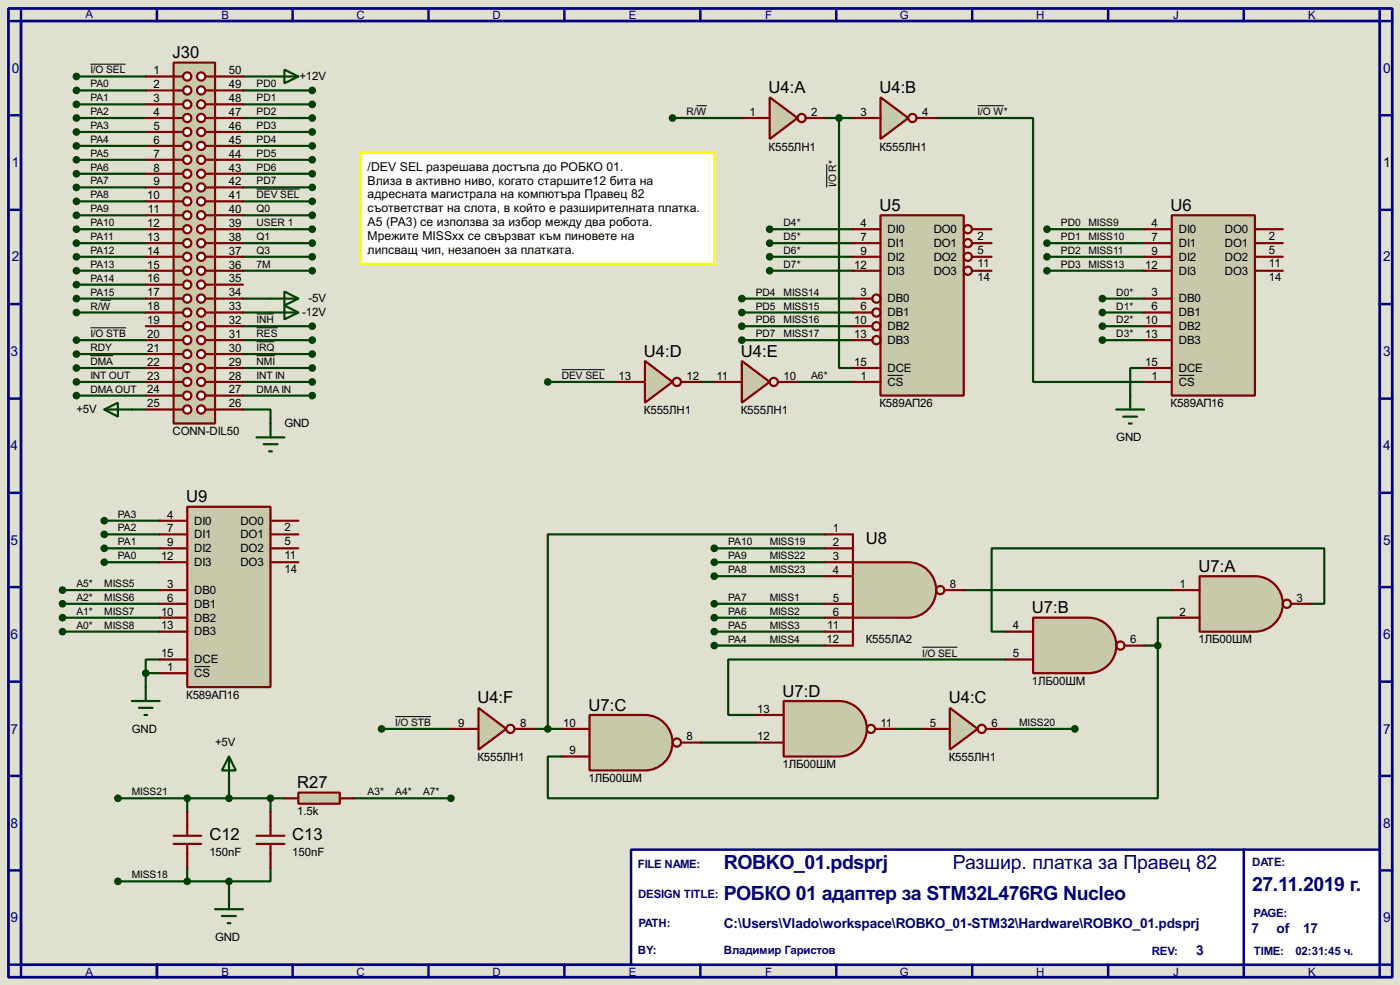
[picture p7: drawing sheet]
<svg xmlns="http://www.w3.org/2000/svg" width="256mm" height="180mm" viewBox="0 0 256 180" stroke-linecap="round" stroke-linejoin="round" font-family="sans-serif">
<path d="M0 0h256.5v180.3h-256.5z" fill="#e0e0d0"/>
<path d="M1.6 1.6h253.5v177.3h-253.5zM3.9 3.9h248.9v172.7h-248.9z" fill="none" stroke="#000080" stroke-width=".5"/>
<path d="M3.9 1.6v2.3h-2.3M28.8 1.6v2.3" fill="none" stroke="#000080" stroke-width=".45"/>
<path d="M115.6 155.5h137.2v21.1h-137.2z" fill="#fff" stroke="#000080" stroke-width=".45"/>
<g fill="none" stroke="#000080" stroke-width=".45">
<path d="M53.6 1.6v2.3M78.5 1.6v2.3M103.4 1.6v2.3M128.3 1.6v2.3M153.2 1.6v2.3M178.1 1.6v2.3M203 1.6v2.3M227.9 1.6v2.3M252.8 1.6v2.3h2.3M1.6 21.1h2.3M1.6 38.4h2.3M252.8 21.1h2.3"/>
<path d="M252.8 38.4h2.3M1.6 55.7h2.3M252.8 55.7h2.3M1.6 73h2.3M252.8 73h2.3M1.6 90.2h2.3M252.8 90.2h2.3M1.6 107.5h2.3M252.8 107.5h2.3M1.6 124.8h2.3M252.8 124.8h2.3M1.6 142h2.3"/>
<path d="M1.6 159.3h2.3M227.9 155.5v23.4M252.8 142h2.3M252.8 159.3h2.3M1.6 176.6h2.3v2.3M28.8 176.6v2.3M53.6 176.6v2.3M78.5 176.6v2.3M103.4 176.6v2.3M128.3 176.6v2.3M153.2 176.6v2.3M178.1 176.6v2.3"/>
<path d="M203 176.6v2.3M255.1 176.6h-2.3v2.3"/>
</g>
<g fill="none" stroke="#004000" stroke-width=".4">
<path d="M14 14h12.7M14 16.6h12.7M14 19.1h12.7M44.5 14h5.1M44.5 16.6h12.7M44.5 19.1h12.7M14 21.6h12.7M14 24.2h12.7M14 26.7h12.7M14 29.3h12.7M14 31.8h12.7M14 34.3h12.7"/>
<path d="M14 36.9h12.7M14 39.4h12.7M44.5 21.6h12.7M44.5 24.2h12.7M44.5 26.7h12.7M44.5 29.3h12.7M44.5 31.8h12.7M44.5 34.3h12.7M44.5 36.9h12.7M44.5 39.4h12.7M123.2 21.6h12.7M151.2 21.6h5.1"/>
<path d="M153.7 21.6v45.8h2.6M171.5 21.6h17.8v48.3h20.3M14 42h12.7M14 44.5h12.7M14 47h12.7M14 49.6h12.7M14 52.1h12.7M14 54.7h12.7M14 57.2h12.7M44.5 42h12.7M44.5 44.5h12.7M44.5 47h12.7"/>
<path d="M44.5 49.6h12.7M44.5 54.7h5.1M44.5 57.2h5.1M44.5 59.7h12.7M135.9 54.7h20.4M135.9 57.2h20.4M135.9 59.7h20.4M141 42h15.3M141 44.5h15.3M141 47h15.3M141 49.6h15.3M191.8 42h17.8"/>
<path d="M191.8 44.5h17.8M191.8 47h17.8M191.8 49.6h17.8M202 54.7h7.6M202 57.2h7.6M202 59.7h7.6M14 62.3h12.7M14 64.8h12.7M14 67.4h12.7M14 69.9h12.7M14 72.4h12.7M24.2 75h2.5"/>
<path d="M44.5 75h5.1v2.5M44.5 62.3h12.7M44.5 64.8h12.7M44.5 67.4h12.7M44.5 69.9h12.7M44.5 72.4h12.7M100.4 69.9h12.7M128.3 69.9h2.6M135.9 62.3h20.4M146.1 69.9h10.2M202 62.3h7.6M209.6 67.4h-2.5v5"/>
<path d="M19.1 95.3h10.2M19.1 97.8h10.2M151.2 97.8h-50.8v35.6M11.5 108h17.8M11.5 110.5h17.8M11.5 113.1h17.8M11.5 115.6h17.8M19.1 100.4h10.2M19.1 102.9h10.2M130.9 118.2h20.3M130.9 100.4h20.3M130.9 102.9h20.3"/>
<path d="M130.9 105.5h20.3M130.9 110.5h20.3M130.9 113.1h20.3M130.9 115.6h20.3M176.6 108h38.1M209.6 118.2h2.5M212.1 118.2v27.9h-111.7v-7.6h2.5M214.7 113.1h-2.6v5.1M240.1 110.5h2.5v-10.1h-60.9v15.2h2.5M26.7 123.2h2.6M26.7 123.2v2.6M29.3 120.7h-2.6v2.5"/>
<path d="M69.9 133.4h12.7M97.8 133.4h5.1M128.3 135.9h10.2M163.9 133.4h5.1M184.2 120.7h-50.8v10.2h5.1M184.2 133.4h12.7M21.6 146.1h30.5M34.3 146.1v2.5M34.3 158.8v2.5M42 143.6v2.5M49.6 158.8v2.5h-7.6M49.6 146.1v2.5"/>
<path d="M64.8 146.1h17.8M21.6 161.3h20.4M42 161.3v2.6"/>
</g>
<g fill="none" stroke="#000" stroke-width=".18">
<path d="M16.6 11.8h6.4M127.6 19.4h1.9M179.1 19.4h4.8M47 34.6h7.9M151.5 30.1v4.2M18.4 55h1.9M47 57.5h3.2M16.6 60h6.5M16.6 65.1h4.1M47 60h3.9M47 65.1h3.4M47 62.6h3.3"/>
<path d="M102.9 67.7h7.9M169 118.5h6.4M72.4 131.2h6.6"/>
</g>
<path d="M31.8 11.5h7.6v66h-7.6z" fill="#c8c8aa" stroke="#800000" stroke-width=".4"/>
<path d="M31.8 14h1.8" fill="none" stroke="#800000" stroke-width=".4"/>
<circle cx="34.3" cy="14" r=".75" fill="#feffff" stroke="#800000" stroke-width=".4"/>
<path d="M31.8 16.6h1.8" fill="none" stroke="#800000" stroke-width=".4"/>
<circle cx="34.3" cy="16.6" r=".75" fill="#feffff" stroke="#800000" stroke-width=".4"/>
<path d="M31.8 19.1h1.8" fill="none" stroke="#800000" stroke-width=".4"/>
<circle cx="34.3" cy="19.1" r=".75" fill="#feffff" stroke="#800000" stroke-width=".4"/>
<path d="M31.8 21.6h1.8" fill="none" stroke="#800000" stroke-width=".4"/>
<circle cx="34.3" cy="21.6" r=".75" fill="#feffff" stroke="#800000" stroke-width=".4"/>
<path d="M37.6 14h1.8" fill="none" stroke="#800000" stroke-width=".4"/>
<circle cx="36.8" cy="14" r=".75" fill="#feffff" stroke="#800000" stroke-width=".4"/>
<path d="M37.6 16.6h1.8" fill="none" stroke="#800000" stroke-width=".4"/>
<circle cx="36.8" cy="16.6" r=".75" fill="#feffff" stroke="#800000" stroke-width=".4"/>
<path d="M37.6 19.1h1.8" fill="none" stroke="#800000" stroke-width=".4"/>
<circle cx="36.8" cy="19.1" r=".75" fill="#feffff" stroke="#800000" stroke-width=".4"/>
<path d="M37.6 21.6h1.8" fill="none" stroke="#800000" stroke-width=".4"/>
<circle cx="36.8" cy="21.6" r=".75" fill="#feffff" stroke="#800000" stroke-width=".4"/>
<path d="M31.8 24.2h1.8" fill="none" stroke="#800000" stroke-width=".4"/>
<circle cx="34.3" cy="24.2" r=".75" fill="#feffff" stroke="#800000" stroke-width=".4"/>
<path d="M37.6 24.2h1.8" fill="none" stroke="#800000" stroke-width=".4"/>
<circle cx="36.8" cy="24.2" r=".75" fill="#feffff" stroke="#800000" stroke-width=".4"/>
<path d="M31.8 26.7h1.8" fill="none" stroke="#800000" stroke-width=".4"/>
<circle cx="34.3" cy="26.7" r=".75" fill="#feffff" stroke="#800000" stroke-width=".4"/>
<path d="M37.6 26.7h1.8" fill="none" stroke="#800000" stroke-width=".4"/>
<circle cx="36.8" cy="26.7" r=".75" fill="#feffff" stroke="#800000" stroke-width=".4"/>
<path d="M31.8 29.3h1.8" fill="none" stroke="#800000" stroke-width=".4"/>
<circle cx="34.3" cy="29.3" r=".75" fill="#feffff" stroke="#800000" stroke-width=".4"/>
<path d="M37.6 29.3h1.8" fill="none" stroke="#800000" stroke-width=".4"/>
<circle cx="36.8" cy="29.3" r=".75" fill="#feffff" stroke="#800000" stroke-width=".4"/>
<path d="M31.8 31.8h1.8" fill="none" stroke="#800000" stroke-width=".4"/>
<circle cx="34.3" cy="31.8" r=".75" fill="#feffff" stroke="#800000" stroke-width=".4"/>
<path d="M37.6 31.8h1.8" fill="none" stroke="#800000" stroke-width=".4"/>
<circle cx="36.8" cy="31.8" r=".75" fill="#feffff" stroke="#800000" stroke-width=".4"/>
<path d="M31.8 34.3h1.8" fill="none" stroke="#800000" stroke-width=".4"/>
<circle cx="34.3" cy="34.3" r=".75" fill="#feffff" stroke="#800000" stroke-width=".4"/>
<path d="M37.6 34.3h1.8" fill="none" stroke="#800000" stroke-width=".4"/>
<circle cx="36.8" cy="34.3" r=".75" fill="#feffff" stroke="#800000" stroke-width=".4"/>
<path d="M31.8 36.9h1.8" fill="none" stroke="#800000" stroke-width=".4"/>
<circle cx="34.3" cy="36.9" r=".75" fill="#feffff" stroke="#800000" stroke-width=".4"/>
<path d="M37.6 36.9h1.8" fill="none" stroke="#800000" stroke-width=".4"/>
<circle cx="36.8" cy="36.9" r=".75" fill="#feffff" stroke="#800000" stroke-width=".4"/>
<path d="M31.8 39.4h1.8" fill="none" stroke="#800000" stroke-width=".4"/>
<circle cx="34.3" cy="39.4" r=".75" fill="#feffff" stroke="#800000" stroke-width=".4"/>
<path d="M37.6 39.4h1.8" fill="none" stroke="#800000" stroke-width=".4"/>
<circle cx="36.8" cy="39.4" r=".75" fill="#feffff" stroke="#800000" stroke-width=".4"/>
<path d="M31.8 42h1.8" fill="none" stroke="#800000" stroke-width=".4"/>
<circle cx="34.3" cy="42" r=".75" fill="#feffff" stroke="#800000" stroke-width=".4"/>
<path d="M37.6 42h1.8" fill="none" stroke="#800000" stroke-width=".4"/>
<circle cx="36.8" cy="42" r=".75" fill="#feffff" stroke="#800000" stroke-width=".4"/>
<path d="M31.8 44.5h1.8" fill="none" stroke="#800000" stroke-width=".4"/>
<circle cx="34.3" cy="44.5" r=".75" fill="#feffff" stroke="#800000" stroke-width=".4"/>
<path d="M37.6 44.5h1.8" fill="none" stroke="#800000" stroke-width=".4"/>
<circle cx="36.8" cy="44.5" r=".75" fill="#feffff" stroke="#800000" stroke-width=".4"/>
<path d="M31.8 47h1.8" fill="none" stroke="#800000" stroke-width=".4"/>
<circle cx="34.3" cy="47" r=".75" fill="#feffff" stroke="#800000" stroke-width=".4"/>
<path d="M37.6 47h1.8" fill="none" stroke="#800000" stroke-width=".4"/>
<circle cx="36.8" cy="47" r=".75" fill="#feffff" stroke="#800000" stroke-width=".4"/>
<path d="M31.8 49.6h1.8" fill="none" stroke="#800000" stroke-width=".4"/>
<circle cx="34.3" cy="49.6" r=".75" fill="#feffff" stroke="#800000" stroke-width=".4"/>
<path d="M37.6 49.6h1.8" fill="none" stroke="#800000" stroke-width=".4"/>
<circle cx="36.8" cy="49.6" r=".75" fill="#feffff" stroke="#800000" stroke-width=".4"/>
<path d="M31.8 52.1h1.8" fill="none" stroke="#800000" stroke-width=".4"/>
<circle cx="34.3" cy="52.1" r=".75" fill="#feffff" stroke="#800000" stroke-width=".4"/>
<path d="M37.6 52.1h1.8" fill="none" stroke="#800000" stroke-width=".4"/>
<circle cx="36.8" cy="52.1" r=".75" fill="#feffff" stroke="#800000" stroke-width=".4"/>
<path d="M31.8 54.7h1.8" fill="none" stroke="#800000" stroke-width=".4"/>
<circle cx="34.3" cy="54.7" r=".75" fill="#feffff" stroke="#800000" stroke-width=".4"/>
<path d="M37.6 54.7h1.8" fill="none" stroke="#800000" stroke-width=".4"/>
<circle cx="36.8" cy="54.7" r=".75" fill="#feffff" stroke="#800000" stroke-width=".4"/>
<path d="M31.8 57.2h1.8" fill="none" stroke="#800000" stroke-width=".4"/>
<circle cx="34.3" cy="57.2" r=".75" fill="#feffff" stroke="#800000" stroke-width=".4"/>
<path d="M37.6 57.2h1.8" fill="none" stroke="#800000" stroke-width=".4"/>
<circle cx="36.8" cy="57.2" r=".75" fill="#feffff" stroke="#800000" stroke-width=".4"/>
<path d="M31.8 59.7h1.8" fill="none" stroke="#800000" stroke-width=".4"/>
<circle cx="34.3" cy="59.7" r=".75" fill="#feffff" stroke="#800000" stroke-width=".4"/>
<path d="M37.6 59.7h1.8" fill="none" stroke="#800000" stroke-width=".4"/>
<circle cx="36.8" cy="59.7" r=".75" fill="#feffff" stroke="#800000" stroke-width=".4"/>
<path d="M31.8 62.3h1.8" fill="none" stroke="#800000" stroke-width=".4"/>
<circle cx="34.3" cy="62.3" r=".75" fill="#feffff" stroke="#800000" stroke-width=".4"/>
<path d="M37.6 62.3h1.8" fill="none" stroke="#800000" stroke-width=".4"/>
<circle cx="36.8" cy="62.3" r=".75" fill="#feffff" stroke="#800000" stroke-width=".4"/>
<path d="M31.8 64.8h1.8" fill="none" stroke="#800000" stroke-width=".4"/>
<circle cx="34.3" cy="64.8" r=".75" fill="#feffff" stroke="#800000" stroke-width=".4"/>
<path d="M37.6 64.8h1.8" fill="none" stroke="#800000" stroke-width=".4"/>
<circle cx="36.8" cy="64.8" r=".75" fill="#feffff" stroke="#800000" stroke-width=".4"/>
<path d="M31.8 67.4h1.8" fill="none" stroke="#800000" stroke-width=".4"/>
<circle cx="34.3" cy="67.4" r=".75" fill="#feffff" stroke="#800000" stroke-width=".4"/>
<path d="M37.6 67.4h1.8" fill="none" stroke="#800000" stroke-width=".4"/>
<circle cx="36.8" cy="67.4" r=".75" fill="#feffff" stroke="#800000" stroke-width=".4"/>
<path d="M31.8 69.9h1.8" fill="none" stroke="#800000" stroke-width=".4"/>
<circle cx="34.3" cy="69.9" r=".75" fill="#feffff" stroke="#800000" stroke-width=".4"/>
<path d="M37.6 69.9h1.8" fill="none" stroke="#800000" stroke-width=".4"/>
<circle cx="36.8" cy="69.9" r=".75" fill="#feffff" stroke="#800000" stroke-width=".4"/>
<path d="M31.8 72.4h1.8" fill="none" stroke="#800000" stroke-width=".4"/>
<circle cx="34.3" cy="72.4" r=".75" fill="#feffff" stroke="#800000" stroke-width=".4"/>
<path d="M37.6 72.4h1.8" fill="none" stroke="#800000" stroke-width=".4"/>
<circle cx="36.8" cy="72.4" r=".75" fill="#feffff" stroke="#800000" stroke-width=".4"/>
<path d="M31.8 75h1.8" fill="none" stroke="#800000" stroke-width=".4"/>
<circle cx="34.3" cy="75" r=".75" fill="#feffff" stroke="#800000" stroke-width=".4"/>
<path d="M37.6 75h1.8" fill="none" stroke="#800000" stroke-width=".4"/>
<circle cx="36.8" cy="75" r=".75" fill="#feffff" stroke="#800000" stroke-width=".4"/>
<g fill="none" stroke="#800000" stroke-width=".4">
<path d="M26.7 14h5.1M26.7 16.6h5.1M26.7 19.1h5.1M39.4 14h5.1M39.4 16.6h5.1M39.4 19.1h5.1M26.7 21.6h5.1M26.7 24.2h5.1M26.7 26.7h5.1M26.7 29.3h5.1M26.7 31.8h5.1M26.7 34.3h5.1"/>
<path d="M26.7 36.9h5.1M26.7 39.4h5.1M39.4 21.6h5.1M39.4 24.2h5.1M39.4 26.7h5.1M39.4 29.3h5.1M39.4 31.8h5.1M39.4 34.3h5.1M39.4 36.9h5.1M39.4 39.4h5.1M26.7 42h5.1M26.7 44.5h5.1"/>
<path d="M26.7 47h5.1M26.7 49.6h5.1M26.7 52.1h5.1M26.7 54.7h5.1M26.7 57.2h5.1M26.7 59.7h5.1M39.4 42h5.1M39.4 44.5h5.1M39.4 47h5.1M39.4 49.6h5.1M39.4 52.1h5.1M39.4 54.7h5.1"/>
<path d="M39.4 57.2h5.1M39.4 59.7h5.1M26.7 62.3h5.1M26.7 64.8h5.1M26.7 67.4h5.1M26.7 69.9h5.1M26.7 72.4h5.1M26.7 75h5.1M39.4 62.3h5.1M39.4 64.8h5.1M39.4 67.4h5.1M39.4 69.9h5.1"/>
<path d="M39.4 72.4h5.1M39.4 75h5.1M31.8 154.5h5.1M31.8 153h5.1M34.3 148.6v4.4M34.3 154.5v4.3M47 154.5h5.1M47 153h5.1M49.6 148.6v4.4M49.6 154.5v4.3"/>
</g>
<g fill="#004000" stroke="#004000" stroke-width=".4">
<circle cx="14" cy="14" r=".5"/>
<circle cx="14" cy="16.6" r=".5"/>
<circle cx="14" cy="19.1" r=".5"/>
<circle cx="14" cy="21.6" r=".5"/>
<circle cx="14" cy="24.2" r=".5"/>
<circle cx="14" cy="26.7" r=".5"/>
<circle cx="14" cy="29.3" r=".5"/>
<circle cx="14" cy="31.8" r=".5"/>
<circle cx="14" cy="34.3" r=".5"/>
<circle cx="14" cy="36.9" r=".5"/>
<circle cx="14" cy="39.4" r=".5"/>
<circle cx="14" cy="42" r=".5"/>
<circle cx="14" cy="44.5" r=".5"/>
<circle cx="14" cy="47" r=".5"/>
<circle cx="14" cy="49.6" r=".5"/>
<circle cx="14" cy="52.1" r=".5"/>
<circle cx="14" cy="54.7" r=".5"/>
<circle cx="14" cy="57.2" r=".5"/>
<circle cx="14" cy="62.3" r=".5"/>
<circle cx="14" cy="64.8" r=".5"/>
<circle cx="14" cy="67.4" r=".5"/>
<circle cx="14" cy="69.9" r=".5"/>
<circle cx="14" cy="72.4" r=".5"/>
<circle cx="57.2" cy="16.6" r=".5"/>
<circle cx="57.2" cy="19.1" r=".5"/>
<circle cx="57.2" cy="21.6" r=".5"/>
<circle cx="57.2" cy="24.2" r=".5"/>
<circle cx="57.2" cy="26.7" r=".5"/>
<circle cx="57.2" cy="29.3" r=".5"/>
<circle cx="57.2" cy="31.8" r=".5"/>
<circle cx="57.2" cy="34.3" r=".5"/>
<circle cx="57.2" cy="36.9" r=".5"/>
<circle cx="57.2" cy="39.4" r=".5"/>
<circle cx="57.2" cy="42" r=".5"/>
<circle cx="57.2" cy="44.5" r=".5"/>
<circle cx="57.2" cy="47" r=".5"/>
<circle cx="57.2" cy="49.6" r=".5"/>
<circle cx="57.2" cy="59.7" r=".5"/>
<circle cx="57.2" cy="62.3" r=".5"/>
<circle cx="57.2" cy="64.8" r=".5"/>
<circle cx="57.2" cy="67.4" r=".5"/>
<circle cx="57.2" cy="69.9" r=".5"/>
<circle cx="57.2" cy="72.4" r=".5"/>
<circle cx="41.9" cy="161.3" r=".5"/>
<circle cx="41.9" cy="146.1" r=".5"/>
</g>
<g fill="none" stroke="#004000" stroke-width=".4">
<path d="M49.6 14h5.1M52.1 12.8l2.6 1.2-2.6 1.3zM49.6 57.2h5.1M49.6 54.7h5.1M52.1 55.9l2.6 1.3-2.6 1.3zM52.1 53.4l2.6 1.3-2.6 1.2zM19.1 75l2.5-1.3v2.6zM19.1 75h5.1M49.6 77.5v2.6M47 80.1h5.1M48.3 81.3h2.6M49.3 82.6h.5"/>
<path d="M42 138.5l1.2 2.5h-2.5zM42 138.5v5.1M39.4 166.4h5.1M40.7 167.7h2.5M41.7 169h.5M42 163.9v2.5"/>
</g>
<path d="M141 17.8l5.1 3.8-5.1 3.9z" fill="#c8c8aa" stroke="#800000" stroke-width=".4"/>
<g fill="none" stroke="#800000" stroke-width=".4">
<path d="M135.9 21.6h5.1M147.6 21.6h3.6"/>
<circle cx="146.8" cy="21.6" r=".75"/>
</g>
<circle cx="123.2" cy="21.6" r=".5" fill="#004000" stroke="#004000" stroke-width=".4"/>
<path d="M161.3 17.8l5.1 3.8-5.1 3.9z" fill="#c8c8aa" stroke="#800000" stroke-width=".4"/>
<g fill="none" stroke="#800000" stroke-width=".4">
<path d="M156.3 21.6h5M167.9 21.6h3.6"/>
<circle cx="167.1" cy="21.6" r=".75"/>
</g>
<path d="M161.3 39.4h15.3v33h-15.3z" fill="#c8c8aa" stroke="#800000" stroke-width=".4"/>
<g fill="none" stroke="#800000" stroke-width=".4">
<path d="M156.3 42h5M156.3 44.5h5M156.3 47h5M156.3 49.6h5M156.3 54.7h3.5M156.3 57.2h3.5M156.3 59.7h3.5M178.1 42h3.6M178.1 44.5h3.6M178.1 47h3.6M178.1 49.6h3.6M156.3 67.4h5"/>
<path d="M156.3 69.9h5M156.3 62.3h3.5"/>
<circle cx="160.5" cy="59.7" r=".75"/>
<circle cx="160.5" cy="54.7" r=".75"/>
<circle cx="160.5" cy="57.2" r=".75"/>
<circle cx="177.3" cy="49.6" r=".75"/>
<circle cx="177.3" cy="42" r=".75"/>
<circle cx="177.3" cy="47" r=".75"/>
<circle cx="177.3" cy="44.5" r=".75"/>
<circle cx="160.5" cy="62.3" r=".75"/>
</g>
<path d="M162.6 68.7h2.9" fill="none" stroke="#000" stroke-width=".18"/>
<circle cx="153.7" cy="21.6" r=".5" fill="#004000" stroke="#004000" stroke-width=".4"/>
<path d="M214.7 39.4h15.2v33h-15.2z" fill="#c8c8aa" stroke="#800000" stroke-width=".4"/>
<g fill="none" stroke="#800000" stroke-width=".4">
<path d="M209.6 42h5.1M209.6 44.5h5.1M209.6 47h5.1M209.6 49.6h5.1M209.6 54.7h5.1M209.6 57.2h5.1M209.6 59.7h5.1M229.9 42h5.1M229.9 44.5h5.1M229.9 47h5.1M229.9 49.6h5.1M209.6 62.3h5.1"/>
<path d="M209.6 67.4h5.1M209.6 69.9h5.1"/>
</g>
<path d="M216 68.7h2.8" fill="none" stroke="#000" stroke-width=".18"/>
<path d="M143.6 128.3h10.1a5.1 5.1 0 0 1 5.1 5.1 5.1 5.1 0 0 1-5.1 5.1h-10.1z" fill-rule="evenodd" fill="#c8c8aa" stroke="#800000" stroke-width=".4"/>
<g fill="none" stroke="#800000" stroke-width=".4">
<path d="M138.5 130.9h5.1M138.5 135.9h5.1M160.3 133.4h3.6"/>
<circle cx="159.5" cy="133.4" r=".75"/>
</g>
<path d="M174 129.6l5.1 3.8-5.1 3.8z" fill="#c8c8aa" stroke="#800000" stroke-width=".4"/>
<g fill="none" stroke="#800000" stroke-width=".4">
<path d="M169 133.4h5M180.6 133.4h3.6"/>
<circle cx="179.8" cy="133.4" r=".75"/>
</g>
<circle cx="196.9" cy="133.4" r=".5" fill="#004000" stroke="#004000" stroke-width=".4"/>
<path d="M108 130.9h10.2a5.1 5.1 0 0 1 5 5 5.1 5.1 0 0 1-5 5.1h-10.2z" fill-rule="evenodd" fill="#c8c8aa" stroke="#800000" stroke-width=".4"/>
<g fill="none" stroke="#800000" stroke-width=".4">
<path d="M102.9 133.4h5.1M102.9 138.5h5.1M124.8 135.9h3.5"/>
<circle cx="124" cy="135.9" r=".75"/>
</g>
<path d="M87.7 129.6l5.1 3.8-5.1 3.8z" fill="#c8c8aa" stroke="#800000" stroke-width=".4"/>
<g fill="none" stroke="#800000" stroke-width=".4">
<path d="M156.3 97.8v5.1M156.3 113.1v5.1M82.6 133.4h5.1M94.3 133.4h3.5"/>
<circle cx="93.5" cy="133.4" r=".75"/>
</g>
<path d="M156.3 102.9h10.1a5.1 5.1 0 0 1 5.1 5.1 5.1 5.1 0 0 1-5.1 5.1h-10.1z" fill-rule="evenodd" fill="#c8c8aa" stroke="#800000" stroke-width=".4"/>
<g fill="none" stroke="#800000" stroke-width=".4">
<path d="M151.2 97.8h5.1M151.2 100.4h5.1M151.2 102.9h5.1M151.2 105.5h5.1M151.2 110.5h5.1M151.2 113.1h5.1M151.2 115.6h5.1M151.2 118.2h5.1M173 108h3.6"/>
<circle cx="172.2" cy="108" r=".75"/>
</g>
<g fill="#004000" stroke="#004000" stroke-width=".4">
<circle cx="100.3" cy="133.4" r=".5"/>
<circle cx="69.9" cy="133.4" r=".5"/>
</g>
<path d="M135.9 66.1l5.1 3.8-5.1 3.8z" fill="#c8c8aa" stroke="#800000" stroke-width=".4"/>
<g fill="none" stroke="#800000" stroke-width=".4">
<path d="M130.9 69.9h5M142.5 69.9h3.6"/>
<circle cx="141.7" cy="69.9" r=".75"/>
</g>
<path d="M118.2 66.1l5 3.8-5 3.8z" fill="#c8c8aa" stroke="#800000" stroke-width=".4"/>
<g fill="none" stroke="#800000" stroke-width=".4">
<path d="M113.1 69.9h5.1M124.8 69.9h3.5"/>
<circle cx="124" cy="69.9" r=".75"/>
</g>
<g fill="#004000" stroke="#004000" stroke-width=".4">
<circle cx="100.3" cy="69.9" r=".5"/>
<circle cx="201.9" cy="54.7" r=".5"/>
<circle cx="191.8" cy="42" r=".5"/>
<circle cx="201.9" cy="57.2" r=".5"/>
<circle cx="191.8" cy="44.5" r=".5"/>
<circle cx="191.8" cy="47" r=".5"/>
<circle cx="201.9" cy="59.7" r=".5"/>
<circle cx="191.8" cy="49.6" r=".5"/>
<circle cx="201.9" cy="62.3" r=".5"/>
</g>
<path d="M204.5 75h5.1M205.8 76.3h2.5M206.8 77.5h.5M207.1 72.4v2.6" fill="none" stroke="#004000" stroke-width=".4"/>
<path d="M219.8 105.5h10.1a5.1 5.1 0 0 1 5.1 5 5.1 5.1 0 0 1-5.1 5.1h-10.1z" fill-rule="evenodd" fill="#c8c8aa" stroke="#800000" stroke-width=".4"/>
<g fill="none" stroke="#800000" stroke-width=".4">
<path d="M214.7 108h5.1M214.7 113.1h5.1M236.5 110.5h3.6"/>
<circle cx="235.7" cy="110.5" r=".75"/>
</g>
<path d="M189.3 113.1h10.1a5.1 5.1 0 0 1 5.1 5 5.1 5.1 0 0 1-5.1 5.1h-10.1z" fill-rule="evenodd" fill="#c8c8aa" stroke="#800000" stroke-width=".4"/>
<g fill="none" stroke="#800000" stroke-width=".4">
<path d="M184.2 115.6h5.1M206 118.2h3.6M184.2 120.7h5.1"/>
<circle cx="205.2" cy="118.2" r=".75"/>
</g>
<g fill="#004000" stroke="#004000" stroke-width=".4">
<circle cx="212.1" cy="118.2" r=".5"/>
<circle cx="135.9" cy="54.7" r=".5"/>
<circle cx="135.9" cy="57.2" r=".5"/>
<circle cx="135.9" cy="59.7" r=".5"/>
<circle cx="135.9" cy="62.3" r=".5"/>
<circle cx="141" cy="42" r=".5"/>
<circle cx="141" cy="44.5" r=".5"/>
<circle cx="141" cy="47" r=".5"/>
<circle cx="141" cy="49.6" r=".5"/>
</g>
<path d="M34.3 92.8h15.3v33h-15.3z" fill="#c8c8aa" stroke="#800000" stroke-width=".4"/>
<g fill="none" stroke="#800000" stroke-width=".4">
<path d="M29.3 95.3h5M29.3 97.8h5M49.6 95.3h5.1M49.6 97.8h5.1M29.3 100.4h5M29.3 102.9h5M29.3 108h5M29.3 110.5h5M29.3 113.1h5M29.3 115.6h5M49.6 100.4h5.1M49.6 102.9h5.1"/>
<path d="M29.3 120.7h5M29.3 123.2h5"/>
</g>
<path d="M35.6 122h2.9" fill="none" stroke="#000" stroke-width=".18"/>
<g fill="#004000" stroke="#004000" stroke-width=".4">
<circle cx="130.8" cy="100.4" r=".5"/>
<circle cx="130.8" cy="102.9" r=".5"/>
<circle cx="130.8" cy="105.5" r=".5"/>
<circle cx="130.8" cy="110.5" r=".5"/>
<circle cx="130.8" cy="113.1" r=".5"/>
<circle cx="130.8" cy="115.6" r=".5"/>
<circle cx="130.8" cy="118.2" r=".5"/>
<circle cx="11.4" cy="108" r=".5"/>
<circle cx="11.4" cy="110.5" r=".5"/>
<circle cx="11.4" cy="113.1" r=".5"/>
<circle cx="11.4" cy="115.6" r=".5"/>
<circle cx="19.1" cy="95.3" r=".5"/>
<circle cx="19.1" cy="97.8" r=".5"/>
<circle cx="19.1" cy="100.4" r=".5"/>
<circle cx="19.1" cy="102.9" r=".5"/>
<circle cx="26.7" cy="123.2" r=".5"/>
</g>
<path d="M24.2 128.3h5.1M25.5 129.6h2.5M26.5 130.9h.5M26.7 125.8v2.5" fill="none" stroke="#004000" stroke-width=".4"/>
<path d="M54.7 145.1h7.6v2h-7.6z" fill="#c8c8aa" stroke="#800000" stroke-width=".4"/>
<path d="M52.1 146.1h2.6M62.3 146.1h2.5" fill="none" stroke="#800000" stroke-width=".4"/>
<g fill="#004000" stroke="#004000" stroke-width=".4">
<circle cx="49.5" cy="146.1" r=".5"/>
<circle cx="21.6" cy="146.1" r=".5"/>
<circle cx="21.6" cy="161.3" r=".5"/>
<circle cx="34.3" cy="146.1" r=".5"/>
<circle cx="34.3" cy="161.3" r=".5"/>
<circle cx="82.6" cy="146.1" r=".5"/>
</g>
<path d="M66.1 28h64.8v20.3h-64.8z" fill="#fff" stroke="#ff0" stroke-width=".4"/>
<g font-size="4" fill="#000080">
<text x="132.6" y="159.1">ROBKO_01.pdsprj</text>
<text x="174.6" y="159.1">Разшир. платка за Правец 82</text>
<text x="132.6" y="164.8">РОБКО 01 адаптер за STM32L476RG Nucleo</text>
<text x="229.4" y="163.1">27.11.2019 г.</text>
</g>
<g font-size="3.4">
<text x="31.6" y="10.6">J30</text>
<text x="140.8" y="17">U4:A</text>
<text x="161.1" y="17">U4:B</text>
<text x="161.1" y="38.6">U5</text>
<text x="214.5" y="38.6">U6</text>
<text x="118" y="65.3">U4:D</text>
<text x="135.7" y="65.3">U4:E</text>
<text x="34.1" y="92">U9</text>
<text x="158.6" y="99.6">U8</text>
<text x="219.6" y="104.7">U7:A</text>
<text x="189.1" y="112.3">U7:B</text>
<text x="87.5" y="128.8">U4:F</text>
<text x="107.8" y="130.1">U7:C</text>
<text x="143.4" y="127.5">U7:D</text>
<text x="173.8" y="128.8">U4:C</text>
<text x="54.5" y="144.3">R27</text>
<text x="38.4" y="153.7">C12</text>
<text x="53.6" y="153.7">C13</text>
</g>
<g font-size="2.8" fill="#000080">
<text x="2.2" y="13.4">0</text>
<text x="253.4" y="13.4">0</text>
<text x="2.2" y="30.6">1</text>
<text x="253.4" y="30.6">1</text>
<text x="2.2" y="47.9">2</text>
<text x="253.4" y="47.9">2</text>
<text x="1.9" y="65.2">3</text>
<text x="253.4" y="65.2">3</text>
<text x="1.9" y="82.4">4</text>
<text x="253.4" y="82.4">4</text>
<text x="1.9" y="99.7">5</text>
<text x="253.4" y="99.7">5</text>
<text x="1.9" y="117">6</text>
<text x="253.4" y="117">6</text>
<text x="1.9" y="134.3">7</text>
<text x="253.4" y="134.3">7</text>
<text x="1.9" y="151.5">8</text>
<text x="253.4" y="151.5">8</text>
<text x="1.9" y="168.8">9</text>
<text x="132.6" y="169.8">C:\Users\Vlado\workspace\ROBKO_01-STM32\Hardware\ROBKO_01.pdsprj</text>
<text x="229.3" y="170.8">7</text>
<text x="233.9" y="170.8">of</text>
<text x="238.7" y="170.8">17</text>
<text x="253.4" y="168.8">9</text>
<text x="219.1" y="174.9">3</text>
</g>
<g font-size="2.5">
<text x="67.4" y="31.2">/DEV SEL разрешава достъпа до РОБКО 01.</text>
<text x="67.4" y="33.8">Влиза в активно ниво, когато старшите12 бита на</text>
<text x="67.4" y="36.3">адресната магистрала на компютъра Правец 82</text>
<text x="67.4" y="38.8">съответстват на слота, в който е разширителната платка.</text>
<text x="67.4" y="41.4">A5 (PA3) се използва за избор между два робота.</text>
<text x="67.4" y="43.9">Мрежите MISSxx се свързват към пиновете на</text>
<text x="67.4" y="46.5">липсващ чип, незапоен за платката.</text>
</g>
<g font-size="2.4" fill="#000080">
<text x="15.7" y="3.2">A</text>
<text x="40.6" y="3.5">B</text>
<text x="65.3" y="3.5">C</text>
<text x="90.2" y="3.5">D</text>
<text x="115.2" y="3.5">E</text>
<text x="140.2" y="3.5">F</text>
<text x="164.9" y="3.5">G</text>
<text x="189.8" y="3.5">H</text>
<text x="214.9" y="3.5">J</text>
<text x="239.7" y="3.5">K</text>
<text x="116.9" y="158.9">FILE NAME:</text>
<text x="229.4" y="158.4">DATE:</text>
<text x="116.9" y="164.3">DESIGN TITLE:</text>
<text x="229.7" y="167.8">PAGE:</text>
<text x="117" y="169.7">PATH:</text>
<text x="15.7" y="178.6">A</text>
<text x="40.6" y="178.6">B</text>
<text x="65.3" y="178.6">C</text>
<text x="90.2" y="178.6">D</text>
<text x="115.2" y="178.6">E</text>
<text x="116.9" y="174.7">BY:</text>
<text x="132.6" y="174.7">Владимир Гаристов</text>
<text x="140.2" y="178.6">F</text>
<text x="164.9" y="178.6">G</text>
<text x="189.8" y="178.6">H</text>
<text x="211" y="174.7">REV:</text>
<text x="214.9" y="178.6">J</text>
<text x="229.7" y="174.7">TIME:</text>
<text x="237.3" y="174.7">02:31:45 ч.</text>
<text x="239.7" y="178.6">K</text>
</g>
<g font-size="2.4">
<text x="28.1" y="13.6">1</text>
<text x="28.1" y="16.2">2</text>
<text x="42" y="13.6">50</text>
<text x="42" y="16.2">49</text>
<text x="54.9" y="14.7">+12V</text>
<text x="28.1" y="18.7">3</text>
<text x="28.1" y="21.2">4</text>
<text x="28.1" y="23.8">5</text>
<text x="42" y="18.7">48</text>
<text x="42" y="21.2">47</text>
<text x="42" y="23.8">46</text>
<text x="137.3" y="21.2">1</text>
<text x="148.6" y="21.2">2</text>
<text x="157.7" y="21.2">3</text>
<text x="169" y="21.2">4</text>
<text x="28.1" y="26.3">6</text>
<text x="28.1" y="28.9">7</text>
<text x="42" y="26.3">45</text>
<text x="42" y="28.9">44</text>
<text x="140.8" y="27.5">К555ЛН1</text>
<text x="161.1" y="27.5">К555ЛН1</text>
<text x="28.1" y="31.4">8</text>
<text x="28.1" y="33.9">9</text>
<text x="42" y="31.4">43</text>
<text x="42" y="33.9">42</text>
<text x="27" y="36.5">10</text>
<text x="27" y="41.6">12</text>
<text x="27.1" y="39">11</text>
<text x="42" y="36.5">41</text>
<text x="42" y="39">40</text>
<text x="42" y="41.6">39</text>
<text x="157.7" y="41.6">4</text>
<text x="211" y="41.6">4</text>
<text x="27" y="44.1">13</text>
<text x="27" y="46.6">14</text>
<text x="42" y="44.1">38</text>
<text x="42" y="46.6">37</text>
<text x="157.7" y="44.1">7</text>
<text x="157.7" y="46.6">9</text>
<text x="162.6" y="42.7">DI0</text>
<text x="162.6" y="45.2">DI1</text>
<text x="162.6" y="47.7">DI2</text>
<text x="171.1" y="42.7">DO0</text>
<text x="171.1" y="45.2">DO1</text>
<text x="171.1" y="47.7">DO2</text>
<text x="179.1" y="43.9">2</text>
<text x="179.1" y="46.4">5</text>
<text x="211" y="44.1">7</text>
<text x="211" y="46.6">9</text>
<text x="216" y="42.7">DI0</text>
<text x="216" y="45.2">DI1</text>
<text x="216" y="47.7">DI2</text>
<text x="224.4" y="42.7">DO0</text>
<text x="224.4" y="45.2">DO1</text>
<text x="224.4" y="47.7">DO2</text>
<text x="232.5" y="43.9">2</text>
<text x="232.5" y="46.4">5</text>
<text x="27" y="49.2">15</text>
<text x="27" y="51.7">16</text>
<text x="42" y="49.2">36</text>
<text x="42" y="51.7">35</text>
<text x="156.5" y="49.2">12</text>
<text x="162.6" y="50.3">DI3</text>
<text x="171.1" y="50.3">DO3</text>
<text x="179.1" y="48.9">11</text>
<text x="179.1" y="51.5">14</text>
<text x="209.8" y="49.2">12</text>
<text x="216" y="50.3">DI3</text>
<text x="224.4" y="50.3">DO3</text>
<text x="232.5" y="48.9">11</text>
<text x="232.5" y="51.5">14</text>
<text x="27" y="54.3">17</text>
<text x="27" y="56.8">18</text>
<text x="27" y="59.3">19</text>
<text x="42" y="54.3">34</text>
<text x="42" y="56.8">33</text>
<text x="42" y="59.3">32</text>
<text x="55.4" y="57.9">-12V</text>
<text x="56.5" y="55.4">-5V</text>
<text x="156.5" y="59.3">10</text>
<text x="157.7" y="54.3">3</text>
<text x="157.7" y="56.8">6</text>
<text x="162.6" y="55.4">DB0</text>
<text x="162.6" y="57.9">DB1</text>
<text x="209.8" y="59.3">10</text>
<text x="211" y="54.3">3</text>
<text x="211" y="56.8">6</text>
<text x="216" y="55.4">DB0</text>
<text x="216" y="57.9">DB1</text>
<text x="27" y="61.9">20</text>
<text x="27" y="64.4">21</text>
<text x="42" y="61.9">31</text>
<text x="42" y="64.4">30</text>
<text x="156.5" y="61.9">13</text>
<text x="162.6" y="60.4">DB2</text>
<text x="162.6" y="63">DB3</text>
<text x="209.8" y="61.9">13</text>
<text x="216" y="60.4">DB2</text>
<text x="216" y="63">DB3</text>
<text x="27" y="67">22</text>
<text x="27" y="69.5">23</text>
<text x="27" y="72">24</text>
<text x="42" y="67">29</text>
<text x="42" y="69.5">28</text>
<text x="42" y="72">27</text>
<text x="113.3" y="69.5">13</text>
<text x="125.8" y="69.5">12</text>
<text x="131.3" y="69.5">11</text>
<text x="143.6" y="69.5">10</text>
<text x="156.5" y="67">15</text>
<text x="157.7" y="69.5">1</text>
<text x="162.6" y="68.1">DCE</text>
<text x="162.6" y="70.6">CS</text>
<text x="209.8" y="67">15</text>
<text x="211" y="69.5">1</text>
<text x="216" y="68.1">DCE</text>
<text x="216" y="70.6">CS</text>
<text x="14" y="75.7">+5V</text>
<text x="27" y="74.6">25</text>
<text x="42" y="74.6">26</text>
<text x="118" y="75.8">К555ЛН1</text>
<text x="135.7" y="75.8">К555ЛН1</text>
<text x="161.1" y="74.5">К589АП26</text>
<text x="214.5" y="74.5">К589АП16</text>
<text x="31.6" y="79.6">CONN-DIL50</text>
<text x="52.1" y="78.2">GND</text>
<text x="204.5" y="80.8">GND</text>
<text x="30.7" y="94.9">4</text>
<text x="30.7" y="97.4">7</text>
<text x="30.7" y="100">9</text>
<text x="35.6" y="96">DI0</text>
<text x="35.6" y="98.5">DI1</text>
<text x="35.6" y="101.1">DI2</text>
<text x="44.1" y="96">DO0</text>
<text x="44.1" y="98.5">DO1</text>
<text x="44.1" y="101.1">DO2</text>
<text x="52.1" y="97.2">2</text>
<text x="52.1" y="99.7">5</text>
<text x="152.6" y="97.4">1</text>
<text x="152.6" y="100">2</text>
<text x="29.5" y="102.5">12</text>
<text x="30.7" y="107.6">3</text>
<text x="35.6" y="103.6">DI3</text>
<text x="44.1" y="103.6">DO3</text>
<text x="52.1" y="102.3">11</text>
<text x="52.1" y="104.8">14</text>
<text x="152.6" y="102.5">3</text>
<text x="152.6" y="105.1">4</text>
<text x="174" y="107.6">8</text>
<text x="216.1" y="107.6">1</text>
<text x="29.5" y="112.7">10</text>
<text x="30.7" y="110.1">6</text>
<text x="35.6" y="108.7">DB0</text>
<text x="35.6" y="111.2">DB1</text>
<text x="35.6" y="113.8">DB2</text>
<text x="152.6" y="110.1">5</text>
<text x="152.6" y="112.7">6</text>
<text x="216.1" y="112.7">2</text>
<text x="237.5" y="110.1">3</text>
<text x="29.5" y="115.2">13</text>
<text x="35.6" y="116.3">DB3</text>
<text x="151.4" y="117.8">12</text>
<text x="151.6" y="115.2">11</text>
<text x="158.6" y="117.7">К555ЛА2</text>
<text x="185.6" y="115.2">4</text>
<text x="207.1" y="117.8">6</text>
<text x="219.6" y="117.7">1ЛБ00ШМ</text>
<text x="29.5" y="120.3">15</text>
<text x="30.7" y="122.8">1</text>
<text x="35.6" y="121.4">DCE</text>
<text x="35.6" y="123.9">CS</text>
<text x="185.6" y="120.3">5</text>
<text x="189.1" y="125.3">1ЛБ00ШМ</text>
<text x="34.1" y="127.9">К589АП16</text>
<text x="138.7" y="130.5">13</text>
<text x="24.2" y="134.1">GND</text>
<text x="39.4" y="136.6">+5V</text>
<text x="84" y="133">9</text>
<text x="95.3" y="133">8</text>
<text x="103.2" y="133">10</text>
<text x="125.8" y="135.5">8</text>
<text x="138.7" y="135.5">12</text>
<text x="161.3" y="133">11</text>
<text x="170.4" y="133">5</text>
<text x="181.7" y="133">6</text>
<text x="87.5" y="139.3">К555ЛН1</text>
<text x="104.3" y="138.1">9</text>
<text x="107.8" y="143.1">1ЛБ00ШМ</text>
<text x="143.4" y="140.6">1ЛБ00ШМ</text>
<text x="173.8" y="139.3">К555ЛН1</text>
<text x="54.5" y="149.2">1.5k</text>
<text x="38.4" y="156.7">150nF</text>
<text x="53.6" y="156.7">150nF</text>
<text x="39.4" y="172.2">GND</text>
</g>
<g font-size="2.1">
<text x="16.6" y="13.4">I/O SEL</text>
<text x="16.6" y="16">PA0</text>
<text x="47" y="16">PD0</text>
<text x="16.6" y="18.5">PA1</text>
<text x="16.6" y="21">PA2</text>
<text x="16.6" y="23.6">PA3</text>
<text x="47" y="18.5">PD1</text>
<text x="47" y="21">PD2</text>
<text x="47" y="23.6">PD3</text>
<text x="125.8" y="21">R/W</text>
<text x="179.1" y="21">I/O W*</text>
<text x="16.6" y="26.1">PA4</text>
<text x="16.6" y="28.7">PA5</text>
<text x="47" y="26.1">PD4</text>
<text x="47" y="28.7">PD5</text>
<text x="16.6" y="31.2">PA6</text>
<text x="16.6" y="33.8">PA7</text>
<text x="47" y="31.2">PD6</text>
<text x="47" y="33.8">PD7</text>
<text x="153.1" y="34.3" transform="rotate(-90 153.1 34.3)">I/O R*</text>
<text x="16.6" y="36.3">PA8</text>
<text x="16.6" y="38.8">PA9</text>
<text x="16.6" y="41.4">PA10</text>
<text x="47" y="36.3">DEV SEL</text>
<text x="47" y="38.8">Q0</text>
<text x="47" y="41.4">USER 1</text>
<text x="143.6" y="41.4">D4*</text>
<text x="194.4" y="41.4">PD0 MISS9</text>
<text x="16.6" y="43.9">PA11</text>
<text x="16.6" y="46.5">PA12</text>
<text x="47" y="43.9">Q1</text>
<text x="47" y="46.5">Q3</text>
<text x="143.6" y="43.9">D5*</text>
<text x="143.6" y="46.5">D6*</text>
<text x="194.4" y="43.9">PD1 MISS10</text>
<text x="194.4" y="46.5">PD2 MISS11</text>
<text x="16.6" y="49">PA13</text>
<text x="16.6" y="51.5">PA14</text>
<text x="47" y="49">7M</text>
<text x="143.6" y="49">D7*</text>
<text x="194.4" y="49">PD3 MISS13</text>
<text x="16.6" y="54.1">PA15</text>
<text x="16.6" y="56.7">R/W</text>
<text x="47" y="59.2">INH</text>
<text x="138.5" y="54.1">PD4 MISS14</text>
<text x="138.5" y="56.7">PD5 MISS15</text>
<text x="138.5" y="59.2">PD6 MISS16</text>
<text x="204.5" y="54.1">D0*</text>
<text x="204.5" y="56.7">D1*</text>
<text x="204.5" y="59.2">D2*</text>
<text x="16.6" y="61.7">I/O STB</text>
<text x="16.6" y="64.2">RDY</text>
<text x="47" y="61.7">RES</text>
<text x="47" y="64.2">IRQ</text>
<text x="138.5" y="61.7">PD7 MISS17</text>
<text x="204.5" y="61.7">D3*</text>
<text x="16.6" y="66.8">DMA</text>
<text x="16.6" y="69.4">INT OUT</text>
<text x="16.6" y="71.9">DMA OUT</text>
<text x="47" y="66.8">NMI</text>
<text x="47" y="69.4">INT IN</text>
<text x="47" y="71.9">DMA IN</text>
<text x="102.9" y="69.4">DEV SEL</text>
<text x="148.6" y="69.4">A6*</text>
<text x="21.6" y="94.8">PA3</text>
<text x="21.6" y="97.3">PA2</text>
<text x="21.6" y="99.8">PA1</text>
<text x="133.4" y="99.8">PA10</text>
<text x="141" y="99.8">MISS19</text>
<text x="14" y="107.5">A5*</text>
<text x="19.1" y="107.5">MISS5</text>
<text x="21.6" y="102.4">PA0</text>
<text x="133.4" y="102.4">PA9</text>
<text x="133.4" y="104.9">PA8</text>
<text x="141" y="102.4">MISS22</text>
<text x="141" y="104.9">MISS23</text>
<text x="14" y="110">A2*</text>
<text x="14" y="112.5">A1*</text>
<text x="19.1" y="110">MISS6</text>
<text x="19.1" y="112.5">MISS7</text>
<text x="133.4" y="110">PA7</text>
<text x="133.4" y="112.5">PA6</text>
<text x="141" y="110">MISS1</text>
<text x="141" y="112.5">MISS2</text>
<text x="14" y="115.1">A0*</text>
<text x="19.1" y="115.1">MISS8</text>
<text x="133.4" y="115.1">PA5</text>
<text x="133.4" y="117.6">PA4</text>
<text x="141" y="115.1">MISS3</text>
<text x="141" y="117.6">MISS4</text>
<text x="169" y="120.2">I/O SEL</text>
<text x="72.4" y="132.9">I/O STB</text>
<text x="186.7" y="132.9">MISS20</text>
<text x="24.2" y="145.6">MISS21</text>
<text x="67.4" y="145.6">A3*</text>
<text x="72.4" y="145.6">A4*</text>
<text x="77.5" y="145.6">A7*</text>
<text x="24.2" y="160.8">MISS18</text>
</g>
</svg>
